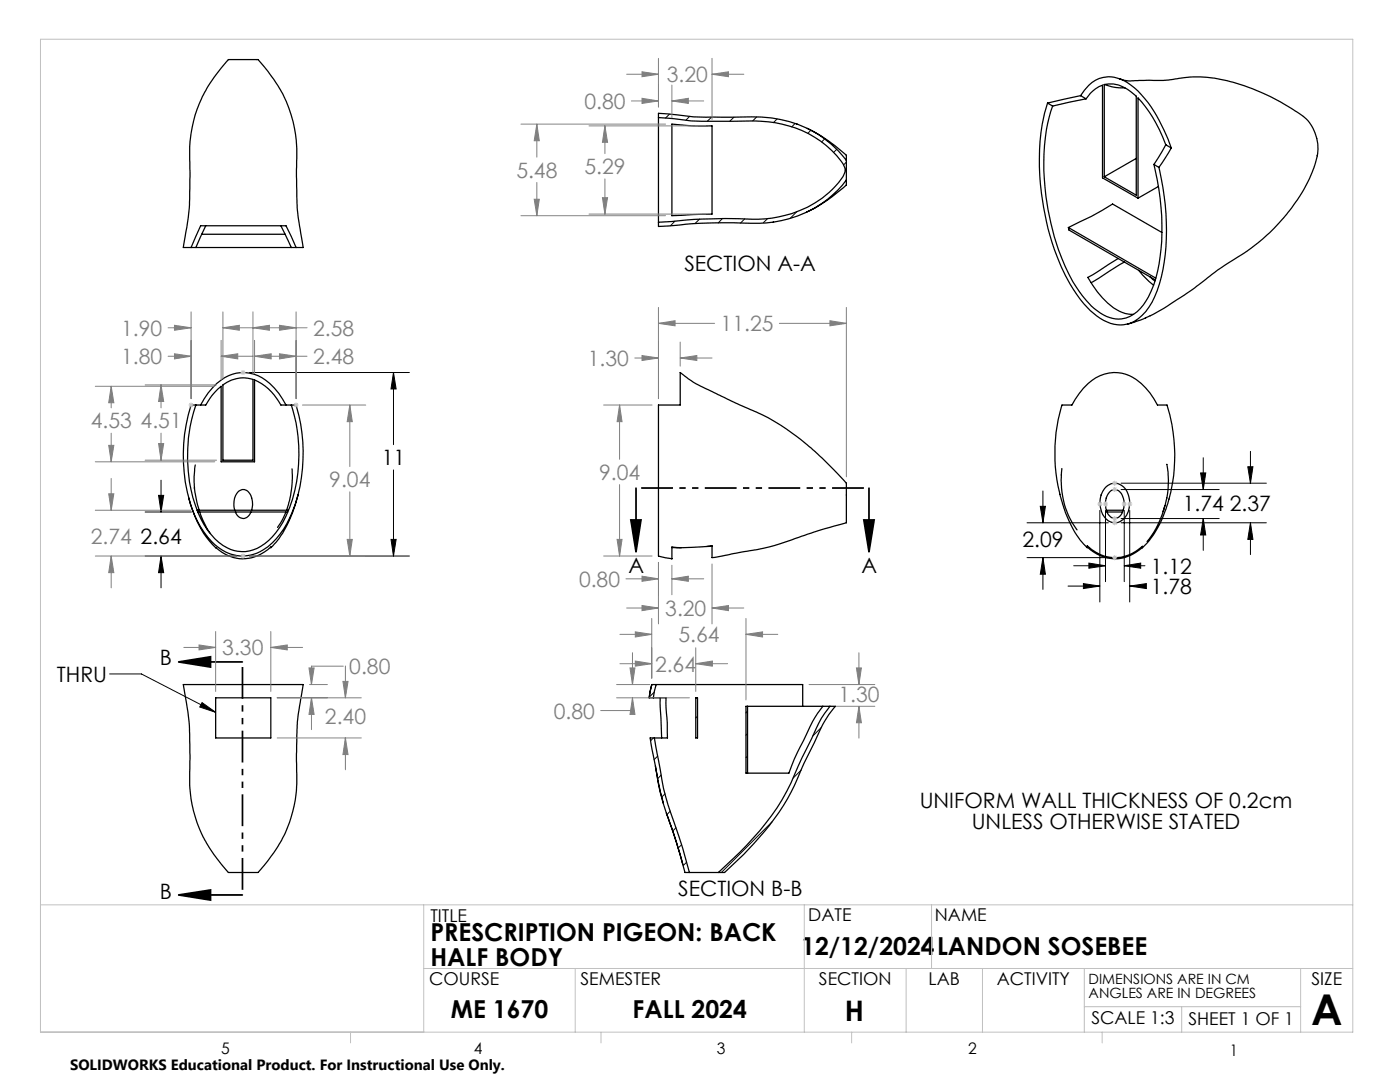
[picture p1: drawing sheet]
<svg xmlns="http://www.w3.org/2000/svg" width="279mm" height="216mm" viewBox="0 0 279 216" stroke-linecap="round" stroke-linejoin="round" font-family="sans-serif">
<g fill="none" stroke="#000" stroke-width=".25">
<path d="M215.7 19.1a6.8 6.8 0 0 1 5.5-3.8 9 9 0 0 1 6.6 3.6 29.5 29.5 0 0 1 6 10.6M215.7 19.1l-6.6 1.5M215.7 19.1l1 .6M216.7 19.7l-6.6 1.5M216.7 19.7a6.7 6.7 0 0 1 3.3-2.7v18.5l7.1 4M220.4 16.9a9.9 9.9 0 0 0 4.1 .6M220.4 16.9a7.2 7.2 0 0 1 6.4 2.3v19.7l-6.4-3.6M220.4 16.9v18.4M223.4 15.7l.4 .1a15.6 15.6 0 0 0 5.2 .2h4.2a26.1 26.1 0 0 1 15.7 1.3 40.8 40.8 0 0 1 12.1 6.8 8.6 8.6 0 0 1 1.9 7M131.4 23.5l1.7 .1a69.1 69.1 0 0 0 13.2 .6h2.1a23.1 23.1 0 0 1 17.6 5.8 10.4 10.4 0 0 1 2.6 3.4l.1 .6a9 9 0 0 1-3.2 4.4 23.7 23.7 0 0 1-18.1 5.2l-8.9 .2-7.1 .5M131.4 23.5v20.8M131.4 23.5v-.9l1.8 .1a89 89 0 0 0 16.7 .6 22.5 22.5 0 0 1 19 8.7"/>
<path d="M134.1 24.8a45.5 45.5 0 0 0 8 .3v17.6l-8 .3zM159 24.7l.2 .1M161.1 25.6a32.5 32.5 0 0 1 7.8 5.4v1M168.9 35.9v1a30.7 30.7 0 0 1-8 5.4M168.9 35.9a22.8 22.8 0 0 1-20.4 8.6 92.9 92.9 0 0 0-15 .6l-2.1 .1v-.9M168.9 32v3.9M209.1 20.6a43.8 43.8 0 0 0-.8 20.8 43.4 43.4 0 0 0 7.3 18.3 12.6 12.6 0 0 0 6.7 5 6.1 6.1 0 0 0 6.4-2.5 21.7 21.7 0 0 0 3.9-11.4 51.6 51.6 0 0 0-1.3-17.4M209.1 20.6l1 .6M210.1 21.2a39.3 39.3 0 0 0-1.4 18 43.8 43.8 0 0 0 6.7 18.9 12.1 12.1 0 0 0 6.7 5.4 5.8 5.8 0 0 0 6.1-2.6 21.4 21.4 0 0 0 3.5-11.2 52.2 52.2 0 0 0-1.4-16.9M226.8 31.6l-6.4 3.7M230.3 32.8l1 .6M231.2 37.2l-4.1 2.3"/>
<path d="M232.7 28.9a26.9 26.9 0 0 0-5.6-9.4v20M232.7 28.9l-2.4 3.9M232.7 28.9l1.1 .6M233.8 29.5l-2.5 3.9M262.9 31.1a32.6 32.6 0 0 1-10 15.7 57.5 57.5 0 0 1-9.2 6.6l-1.8 1.4a71.9 71.9 0 0 1-13.7 8.8l-3.2 1.1M38.1 49.4h-1.5a70.8 70.8 0 0 0 1.3-17.6 26.4 26.4 0 0 1 7.7-19.9h5.9a26.6 26.6 0 0 1 7.7 18.1v5.8a55.4 55.4 0 0 0 1.3 13.6h-1.4M38.1 49.4l1.9-4.4h17.1l2 4.4M39.1 49.4h19M40.3 46.7h16.6M41.1 45l-2 4.4h-1M56.1 45l2 4.4M58.1 49.4h1"/>
<path d="M154.4 44.3h-.1M213.2 45.4a65.1 65.1 0 0 0 8.8-4.7l9.9 5.7M213.2 45.4l.1 .5 17.2 9.9M213.2 45.4l17.4 10.1M223.2 51.6l-6.1 3.8a15.4 15.4 0 0 0 6.3 6.7l1.1 .4 1.7 .2M224.4 52.3l-6.6 4.1M227.3 53.9l.8 1 2.1 2M229.5 55.2l1 .9M44.5 76.8a6.5 6.5 0 0 1 6-1.1v16.1h-6zM135.7 74.3a35.1 35.1 0 0 0 7.8 4.5l3.2 1.6a48.5 48.5 0 0 1 15.6 9.4l1.8 1.6 4.8 5v7.9l-6.8 2a73.4 73.4 0 0 1-12 3.5l-8 1.5v-2.4l-6 .4-2-.2v2.4l-.3-.1a4.5 4.5 0 0 1-2.4-.5v-30.1h4.3zM38.8 97.3l.5 2.7 .5 1.8M39 92.8l-.3 2.3 .1 2.4"/>
<path d="M39.1 80.8h-1a32.4 32.4 0 0 0 1.3 23.3 12.7 12.7 0 0 0 6.2 6.3 8 8 0 0 0 8.8-2.1 22.3 22.3 0 0 0 5.7-13 33.3 33.3 0 0 0-1-14.5h-1M39.1 80.8a31.1 31.1 0 0 0 1.1 22.9 11.4 11.4 0 0 0 6.5 6.2 7.6 7.6 0 0 0 7.6-2.8 23.7 23.7 0 0 0 5.3-14.5 31.4 31.4 0 0 0-1.5-11.8M39.1 80.8h2a11.8 11.8 0 0 1 3-3.7v15h6.7v-16.3a10.8 10.8 0 0 1 5.3 5h2M40 80.8a11.1 11.1 0 0 1 7.1-6.3 7.9 7.9 0 0 1 7.7 3l.9 1 1.4 2.3M58.3 93.6a20.3 20.3 0 0 1-1.1 8.2M59.5 98.7a23.6 23.6 0 0 1-5.1 10.3l-.4 .3v-.2a7.7 7.7 0 0 1-11 .2 20.7 20.7 0 0 1-5.3-10M211.9 93.5a17.3 17.3 0 0 0 3 12.2M211.9 80.8h2a11.4 11.4 0 0 1 6.5-6.2 7.8 7.8 0 0 1 8.3 2.8l.8 1 1.5 2.4h1.9a31.8 31.8 0 0 1-1.9 24.6l-1.8 2.7-1.2 1.2v-.3a7.7 7.7 0 0 1-11-.1v.4a21.5 21.5 0 0 1-5.4-10.2 33.4 33.4 0 0 1 .3-18.3zM220.7 97.2a2.62 2.62 0 0 1 4.4 1.3 4.3 4.3 0 0 1-2 5.7 2.82 2.82 0 0 1-3.3-2.1 4.6 4.6 0 0 1 .9-4.9zM221.4 98.2a1.46 1.46 0 0 1 1.5-.5 1.46 1.46 0 0 1 1.1 1.1 3.5 3.5 0 0 1-1 4.5 1.63 1.63 0 0 1-2.1-1.1 3.9 3.9 0 0 1 .5-4zM232.9 92.7v-.1a17.6 17.6 0 0 1-.8 9.4v.1M39.9 102.2l.6 1.6 1.4 2.5"/>
<path d="M46.8 101.8a3.5 3.5 0 0 1 1.1-3.9 1.7 1.7 0 0 1 2.3 1.5 3.8 3.8 0 0 1 0 2.4M47 102.2a1.58 1.58 0 0 0 1.5 1.2 1.58 1.58 0 0 0 1.6-1.2M57 102.2l-.8 1.9-.8 1.1M57.6 101.8h-18.2l.1 .4h17.9M134.1 109.3h1.9M142.1 109h-1.1M217 109.1a7.7 7.7 0 0 0 11 .2M220.8 101.8h3.4M220.9 102.2h3.1M232.5 100.9a19.7 19.7 0 0 1-3.5 7.1l-.1 .1M36.6 136.6h23.9l-.1 .5a77 77 0 0 0-1.2 18.9 26.6 26.6 0 0 1-7.8 18.1h-5.8a26.7 26.7 0 0 1-7.7-21.5v-1.6a65.3 65.3 0 0 0-1.3-14.4zM43 139.2h11v8h-11z"/>
<path d="M130.1 136.6l-.5 2.6M130.4 139.2h2.5l.3 5.1v2.9h-2.6M131 136.6l-.6 2.6M131 136.6h29.2v4.3M131 136.6h-.9l-.3 1.3-.3 1.3h.9M131.8 139.2l.2 8M138.9 139.2h.3v8h-.3zM130.6 147.2l.9 4.8a60.6 60.6 0 0 0 4 14.8l2.1 7.3M130.6 147.2h-.8l.9 5.3a54.4 54.4 0 0 0 3.7 13.7l2.3 7.9h.9M130.8 152.9l.5 2.7 1.1 4.7M148.9 140.9h15.3a26 26 0 0 0-3.8 6.8l-1.9 3.9-1.1 2.7h-8.5zM149.2 140.9v13.4"/>
<path d="M164.2 140.9h1.4M165.6 140.9l-.4 .6a19.9 19.9 0 0 0-3.2 5.9l-2.7 5.4a48.5 48.5 0 0 1-13.1 18.6l-2.8 2.7M165.6 140.9h1.1l-1.2 1.6-1.3 2-3.8 7.8a47.8 47.8 0 0 1-12 18.2l-3.8 3.6h-1.2M133 162.2l2 5.9 1.3 4.4M137.6 174.1h5.8"/>
</g>
<g fill="none" stroke="#000" stroke-width=".2">
<path d="M133.6 22.8l-.8 .8M137.7 23.2l-.8 .8M142 23.4l-.9 .8M146.5 23.4l-.8 .8M151 23.4l-.8 .7M155.1 23.7l-.8 .8M158.7 24.6l-.7 .7M161.8 26l-.6 .6M164.5 27.8l-.5 .5M167 29.8l-.6 .6M168.9 32.3l-.6 .6M134.7 44.1l-.9 .9"/>
<path d="M139.6 43.7l-.9 .9M144.2 43.6l-.9 .9M148.6 43.7l-.8 .8M153.2 43.6l-.9 .8M159.1 42.2l-1.4 1.3M49.8 74.3h31.9M78.5 74.3l.6 3.3h-1.1zM78.5 74.3v14.4M31.6 98.8h1.1l-.6 3.4zM32.1 95.8v6.4M78.5 93.8v17.1M208.1 98v6.3"/>
<path d="M223.7 96.4h29M223.7 97.7h19.6M239.6 94.4h1l-.5 3.3zM240.1 91.3v6.4M249 93.1h1l-.4 3.3zM249.6 90.1v6.3M29 110.9h18.2M29 102.2h9.2M32.1 110.9l.6 3.4h-1.1zM32.1 110.9v6.4M49.8 110.9h31.9M78 107.6h1.1l-.6 3.3z"/>
<path d="M205 104.3h16.2M205 111.3h16.2M207.6 101h1l-.5 3.3zM208.1 111.3l.5 3.3h-1zM208.1 111.3v6.3M213.1 116.9h6.4M214.3 112.9h6.3M216.2 116.5l3.3 .4-3.3 .5zM217.3 112.4l3.3 .5-3.3 .5zM219.5 101.8v18.3M220.6 101.8v14.3M223.7 104.3h29"/>
<path d="M223.7 103.5h19.6M224.4 112.9l3.2-.5v1zM224.4 101.8v14.3M224.4 112.9h4.1M225.5 116.9l3.3-.4v.9zM225.5 101.8v18.3M225.5 116.9h3M240.1 103.5l.5 3.3h-1zM240.1 103.5v6.3M249.6 104.3l.4 3.3h-1zM249.6 104.3v6.4M21.9 134.5h6.3l14.8 7.6"/>
<path d="M130.6 138.1l-1.1 1M40.3 140.2l2.7 1.9-3.1-1zM130.4 147.2l-.5 .6M131.2 150.9l-.7 .7M131.9 154.7l-.6 .7M132.7 158.4l-.6 .6M139.2 142.9l-.3 .4M149.2 150.9l-.3 .3M149.2 141.9l-.3 .3M149.2 146.4l-.3 .3M159.9 153.6l-1.6 1.7M163.9 145.2l-1.8 1.7"/>
<path d="M133.8 161.9l-.7 .6M134.9 165.2l-.7 .6M136 168.6l-.7 .6M137 172l-.7 .7M154.1 164l-10.1 10.1"/>
</g>
<path d="M126.9 97.4v12.7M173.4 97.4v12.7M125.9 103.8h2l-1 6.3zM172.4 103.8h2l-1 6.3zM35.7 132.1l6.3-1v2zM35.7 132.1h12.7M35.7 178.6l6.3-1v2zM35.7 178.6h12.7" fill="none" stroke="#000" stroke-width=".35"/>
<g fill="none" stroke="#808080" stroke-width=".2">
<path d="M125.1 14.8h6.3M128.1 19.6l3.3 .5-3.3 .5zM128.1 14.3l3.3 .5-3.3 .5zM131.4 11.6v9.7M134.1 17v6.5M142.1 14.8l3.3-.5v1zM142.1 11.6v12.2M142.1 14.8h6.3M104 24.8h28.8M106.6 39.8h1l-.5 3.2zM107.1 24.8l.5 3.3h-1zM107.1 24.8v6.6"/>
<path d="M107.1 36.4v6.6M117.5 25.1h23.3M120.2 39.4h1l-.5 3.3zM120.7 25.1l.5 3.3h-1zM120.7 25.1v5.6M120.7 35.7v7M126 20.1h5.4M134.1 20.1l3.3-.5v1zM134.1 20.1h6.3M104 43h28.8M117.5 42.7h23.3M19 77.1h23.9"/>
<path d="M22.2 77.1l.5 3.3h-1zM22.2 77.1v4.3M29 76.8h14.2M32.1 76.8l.6 3.3h-1.1zM32.1 76.8v4.6M33.5 71.1h4.6M33.5 65.4h4.6M34.8 70.6l3.3 .5-3.3 .5zM34.8 64.9l3.3 .5-3.3 .5zM38.1 62.2v17.4M44.1 71.1l3.3-.5v1zM44.1 71.1h6.4"/>
<path d="M44.1 67.9v7.9M44.5 65.4l3.3-.5v1zM44.5 65.4h16.8M44.5 62.2v13.3M50.5 65.4l3.3-.5v1zM50.5 62.2v12.2M50.8 71.1l3.3-.5v1zM50.8 67.9v6.6M50.8 71.1h10.5M55.8 70.6l3.3 .5-3.3 .5zM55.8 64.9l3.3 .5-3.3 .5zM59.1 62.2v17.4"/>
<path d="M126.7 71.4h4.7M128.1 70.9l3.3 .5-3.3 .5zM131.4 64.5l3.3-.5v1zM131.4 61.3v18.3M131.4 64.5h11.2M135.7 71.4l3.4-.5v1zM135.7 68.3v4.8M135.7 71.4h6.4M155.5 64.5h13.4M165.6 64l3.3 .5-3.3 .5zM168.9 61.3v33.8M19 92.1h23.9"/>
<path d="M21.7 88.9h1l-.5 3.2zM21.7 98.5h1l-.5 3.3zM22.2 86.4v5.7M22.2 95.5v6.3M29 91.8h14.2M31.6 88.5h1.1l-.6 3.3zM32.1 86.4v5.4M60.4 80.8h12.6M69.8 80.8l.5 3.3h-1zM69.8 80.8v12.3M69.8 98.1v12.8M120.5 80.8h9.6"/>
<path d="M123.6 80.8l.5 3.3h-.9zM123.6 80.8v10.9M123.6 96.7v14.2M19 110.9h28.2M19 101.8h19.1M22.2 110.9l.5 3.4h-1zM22.2 110.9v6.4M49.8 110.9h23.2M69.3 107.6h1l-.5 3.3zM120.5 110.9h9.6M123.2 107.6h.9l-.5 3.3zM124.9 115.5h6.5"/>
<path d="M128.1 115l3.3 .5-3.3 .5zM131.4 112.2v12.3M134.1 115.5l3.3-.5v1zM134.1 112.8v5.9M134.1 115.5h6.3M142.1 112.5v12M36.7 129.2h6.3M39.7 128.7l3.3 .5-3.3 .5zM43 126v12M54 129.2l3.3-.5v1zM54 126v12M54 129.2h6.4"/>
<path d="M55.3 139.2h16.8M61.7 133.3h1l-.5 3.3zM61.8 136.6h3.5M62.2 139.2l.5 3.4h-1zM62.2 139.2v6.4M68.4 136h1.1l-.6 3.2zM68.5 132.9h-6.3v3.7M68.9 132.9v6.3M123 136.6h6.7M123 139.2h14.6M123.7 132.4h6.4M123.7 126.6h6.4"/>
<path d="M125.1 121.3h6.3M125.7 133.3h1l-.5 3.3zM126.2 139.2l.5 3.4h-1zM126.2 139.2v2.6h-6.3M126.2 130.2v6.4M126.8 131.9l3.3 .5-3.3 .5zM126.8 126.1l3.3 .5-3.3 .5zM128.1 120.8l3.3 .5-3.3 .5zM130.1 123.4v11.9M138.9 132.4l3.3-.5v1zM138.9 129.3v8.7M138.9 132.4h6.3"/>
<path d="M142.1 121.3l3.3-.5v1zM142.1 121.3h6.3M148.9 126.6l3.3-.5v1zM148.9 123.4v16.3M148.9 126.6h6.3M161.5 136.6h13.1M170.9 133.3h1l-.5 3.3zM171.4 130.2v6.4M55.3 147.2h16.8M68.9 147.2l.6 3.4h-1.1zM68.9 147.2v6.4M166.9 140.9h7.7"/>
<path d="M171.4 140.9l.5 3.3h-1zM171.4 140.9v6.4"/>
</g>
<g fill="none" stroke="#c0c0c0" stroke-width=".2">
<path d="M8.1 7.8h261.9v198.2h-261.9zM48 74.3h1M48.2 74l.7 .7M48.5 73.8v1M48.9 74l-.7 .7M37.6 80.8h1M37.8 80.5l.7 .7M38.1 80.3v1M38.5 80.5l-.7 .7M58.6 80.8h1M58.7 80.5l.7 .7M59.1 80.3v1"/>
<path d="M59.4 80.5l-.7 .7M222 97.7h1M222 96.4h1M222.1 97.3l.7 .7M222.1 96.1l.7 .7M222.5 95.9v1M222.5 97.2v1M222.8 97.3l-.7 .7M222.8 96.1l-.7 .7M48 110.9h1M48.2 110.6l.7 .7M48.5 110.5v.9"/>
<path d="M48.9 110.6l-.7 .7M219 100.6h1M219.1 100.2l.8 .7M219.5 100.1v1M219.9 100.2l-.8 .7M220.1 100.6h1M220.3 100.2l.7 .7M220.6 100.1v1M221 100.2l-.7 .7M222 103.5h1M222 104.3h1M222 111.3h1"/>
<path d="M222.1 103.1l.7 .7M222.1 104l.7 .7M222.1 110.9l.7 .7M222.5 103v1.8M222.5 110.8v1M222.8 103.1l-.7 .7M222.8 104l-.7 .7M222.8 110.9l-.7 .7M223.9 100.6h1M224 100.2l.7 .7M224.4 100.1v1M224.7 100.2l-.7 .7"/>
<path d="M225 100.6h1M225.1 100.2l.7 .7M225.5 100.1v1M225.8 100.2l-.7 .7M8.1 180.6h261.9M84.6 180.6v25.4M84.6 193.3h185.4M114.8 193.3v12.7M160.5 180.6v25.4M180.8 193.3v12.7M185.9 180.6v12.7M196.1 193.3v12.7"/>
<path d="M216.4 193.3v12.7M259.6 193.3v12.7M70 206v2.1M119.9 206v2.1M170 206v2.1M216.4 200.9h43.2M220 206v2.1M235.8 200.9v5.1"/>
</g>
<path d="M173.4 97.4h-46.5M48.4 132.1v46.5" fill="none" stroke="#000" stroke-width=".35" stroke-dasharray="6.3 1.3 1.3 1.3 1.3 1.3" stroke-dashoffset="-1" stroke-linecap="butt"/>
<g fill="#000">
<path d="M40.3 140.2l2.7 1.9-3.1-1z"/>
<path d="M172.4 103.8h2l-1 6.3zM125.9 103.8h2l-1 6.3zM35.7 132.1l6.3-1v2zM35.7 178.6l6.3-1v2z"/>
</g>
<path d="M22.2 77.1l.5 3.3h-1zM21.7 88.9h1l-.5 3.2zM32.1 76.8l.6 3.3h-1.1zM31.6 88.5h1.1l-.6 3.3zM128.1 70.9l3.3 .5-3.3 .5zM135.7 71.4l3.4-.5v1zM131.4 64.5l3.3-.5v1zM165.6 64l3.3 .5-3.3 .5zM128.1 115l3.3 .5-3.3 .5zM134.1 115.5l3.3-.5v1zM128.1 120.8l3.3 .5-3.3 .5zM142.1 121.3l3.3-.5v1zM123.6 80.8l.5 3.3h-.9zM123.2 107.6h.9l-.5 3.3zM61.7 133.3h1l-.5 3.3zM62.2 139.2l.5 3.4h-1zM68.4 136h1.1l-.6 3.2zM68.9 147.2l.6 3.4h-1.1zM54 129.2l3.3-.5v1zM39.7 128.7l3.3 .5-3.3 .5zM128.1 19.6l3.3 .5-3.3 .5zM134.1 20.1l3.3-.5v1zM128.1 14.3l3.3 .5-3.3 .5zM142.1 14.8l3.3-.5v1zM107.1 24.8l.5 3.3h-1zM106.6 39.8h1l-.5 3.2zM120.7 25.1l.5 3.3h-1zM120.2 39.4h1l-.5 3.3zM125.7 133.3h1l-.5 3.3zM126.2 139.2l.5 3.4h-1zM170.9 133.3h1l-.5 3.3zM171.4 140.9l.5 3.3h-1zM126.8 131.9l3.3 .5-3.3 .5zM138.9 132.4l3.3-.5v1zM126.8 126.1l3.3 .5-3.3 .5zM148.9 126.6l3.3-.5v1z" fill="#808080"/>
<path d="M32.1 110.9l.6 3.4h-1.1zM31.6 98.8h1.1l-.6 3.4zM78.5 74.3l.6 3.3h-1.1zM78 107.6h1.1l-.6 3.3zM216.2 116.5l3.3 .4-3.3 .5zM225.5 116.9l3.3-.4v.9zM217.3 112.4l3.3 .5-3.3 .5zM224.4 112.9l3.2-.5v1zM249 93.1h1l-.4 3.3zM249.6 104.3l.4 3.3h-1zM239.6 94.4h1l-.5 3.3zM240.1 103.5l.5 3.3h-1zM208.1 111.3l.5 3.3h-1zM207.6 101h1l-.5 3.3z" fill="#000"/>
<path d="M55.8 70.6l3.3 .5-3.3 .5zM50.8 71.1l3.3-.5v1zM55.8 64.9l3.3 .5-3.3 .5zM50.5 65.4l3.3-.5v1zM34.8 70.6l3.3 .5-3.3 .5zM44.1 71.1l3.3-.5v1zM34.8 64.9l3.3 .5-3.3 .5zM44.5 65.4l3.3-.5v1zM22.2 110.9l.5 3.4h-1zM21.7 98.5h1l-.5 3.3zM69.3 107.6h1l-.5 3.3zM69.8 80.8l.5 3.3h-1z" fill="#808080"/>
<text font-size="8.5" x="261.7" y="204.6">A</text>
<text font-size="5.6" x="168.6" y="203.7">H</text>
<g font-size="4.9">
<text x="85.9" y="187.8">PRESCRIPTION PIGEON: BACK</text>
<text x="159.9" y="190.5">12/12/2024</text>
<text x="187" y="190.5">LANDON SOSEBEE</text>
<text x="85.9" y="192.7">HALF BODY</text>
<text x="90" y="203.2">ME 1670</text>
<text x="126.3" y="203.1">FALL 2024</text>
</g>
<g font-size="4.2" fill="#808080">
<text x="133.1" y="16.4">3.20</text>
<text x="116.6" y="21.7">0.80</text>
<text x="103" y="35.5">5.48</text>
<text x="116.6" y="34.8">5.29</text>
<text x="24.2" y="67">1.90</text>
<text x="62.5" y="67">2.58</text>
<text x="143.8" y="66.1">11.25</text>
<text x="24.2" y="72.7">1.80</text>
<text x="62.5" y="72.7">2.48</text>
<text x="117.3" y="73">1.30</text>
<text x="18.1" y="85.5">4.53 4.51</text>
<text x="119.6" y="95.7">9.04</text>
<text x="65.7" y="97.2">9.04</text>
<text x="18.1" y="108.5">2.74 2.64</text>
<text x="115.6" y="117.1">0.80</text>
<text x="132.8" y="122.9">3.20</text>
<text x="44.4" y="130.8">3.30</text>
<text x="135.4" y="128.2">5.64</text>
<text x="69.7" y="134.5">0.80</text>
<text x="130.7" y="134">2.64</text>
<text x="110.5" y="143.4">0.80</text>
<text x="167.3" y="140.2">1.30</text>
<text x="64.9" y="144.4">2.40</text>
</g>
<g font-size="4.2">
<text x="136.6" y="54.2">SECTION A-A</text>
<text x="76.2" y="92.8">11</text>
<text x="236" y="102">1.74</text>
<text x="245.5" y="102">2.37</text>
<text x="204" y="109.2">2.09</text>
<text x="125.4" y="114.3">A</text>
<text x="171.9" y="114.3">A</text>
<text x="229.7" y="118.5">1.78</text>
<text x="229.7" y="114.5">1.12</text>
<text x="11.3" y="136.1">THRU</text>
<text x="31.9" y="132.8">B</text>
<text x="183.5" y="161.2">UNIFORM WALL THICKNESS OF 0.2cm</text>
<text x="193.9" y="165.4">UNLESS OTHERWISE STATED</text>
<text x="31.9" y="179.3">B</text>
<text x="135.3" y="178.8">SECTION B-B</text>
</g>
<g font-size="3.5">
<text x="85.9" y="183.9">TITLE</text>
<text x="161.3" y="183.8">DATE</text>
<text x="186.6" y="183.8">NAME</text>
<text x="85.6" y="196.5">COURSE</text>
<text x="115.9" y="196.5">SEMESTER</text>
<text x="163.4" y="196.5">SECTION</text>
<text x="185.3" y="196.5">LAB</text>
<text x="198.9" y="196.5">ACTIVITY</text>
<text x="261.7" y="196.5">SIZE</text>
<text x="217.8" y="204.4">SCALE 1:3</text>
<text x="237.2" y="204.4">SHEET 1 OF 1</text>
</g>
<g font-size="3.2">
<text x="44.2" y="210.4">5</text>
<text x="94.6" y="210.3">4</text>
<text x="143.1" y="210.4">3</text>
<text x="193.2" y="210.3">2</text>
<text x="245.4" y="210.6">1</text>
</g>
<text font-size="3" x="14" y="213.5">SOLIDWORKS Educational Product. For Instructional Use Only.</text>
<g font-size="2.8">
<text x="217.2" y="196.4">DIMENSIONS ARE IN CM</text>
<text x="217.2" y="199.2">ANGLES ARE IN DEGREES</text>
</g>
</svg>
